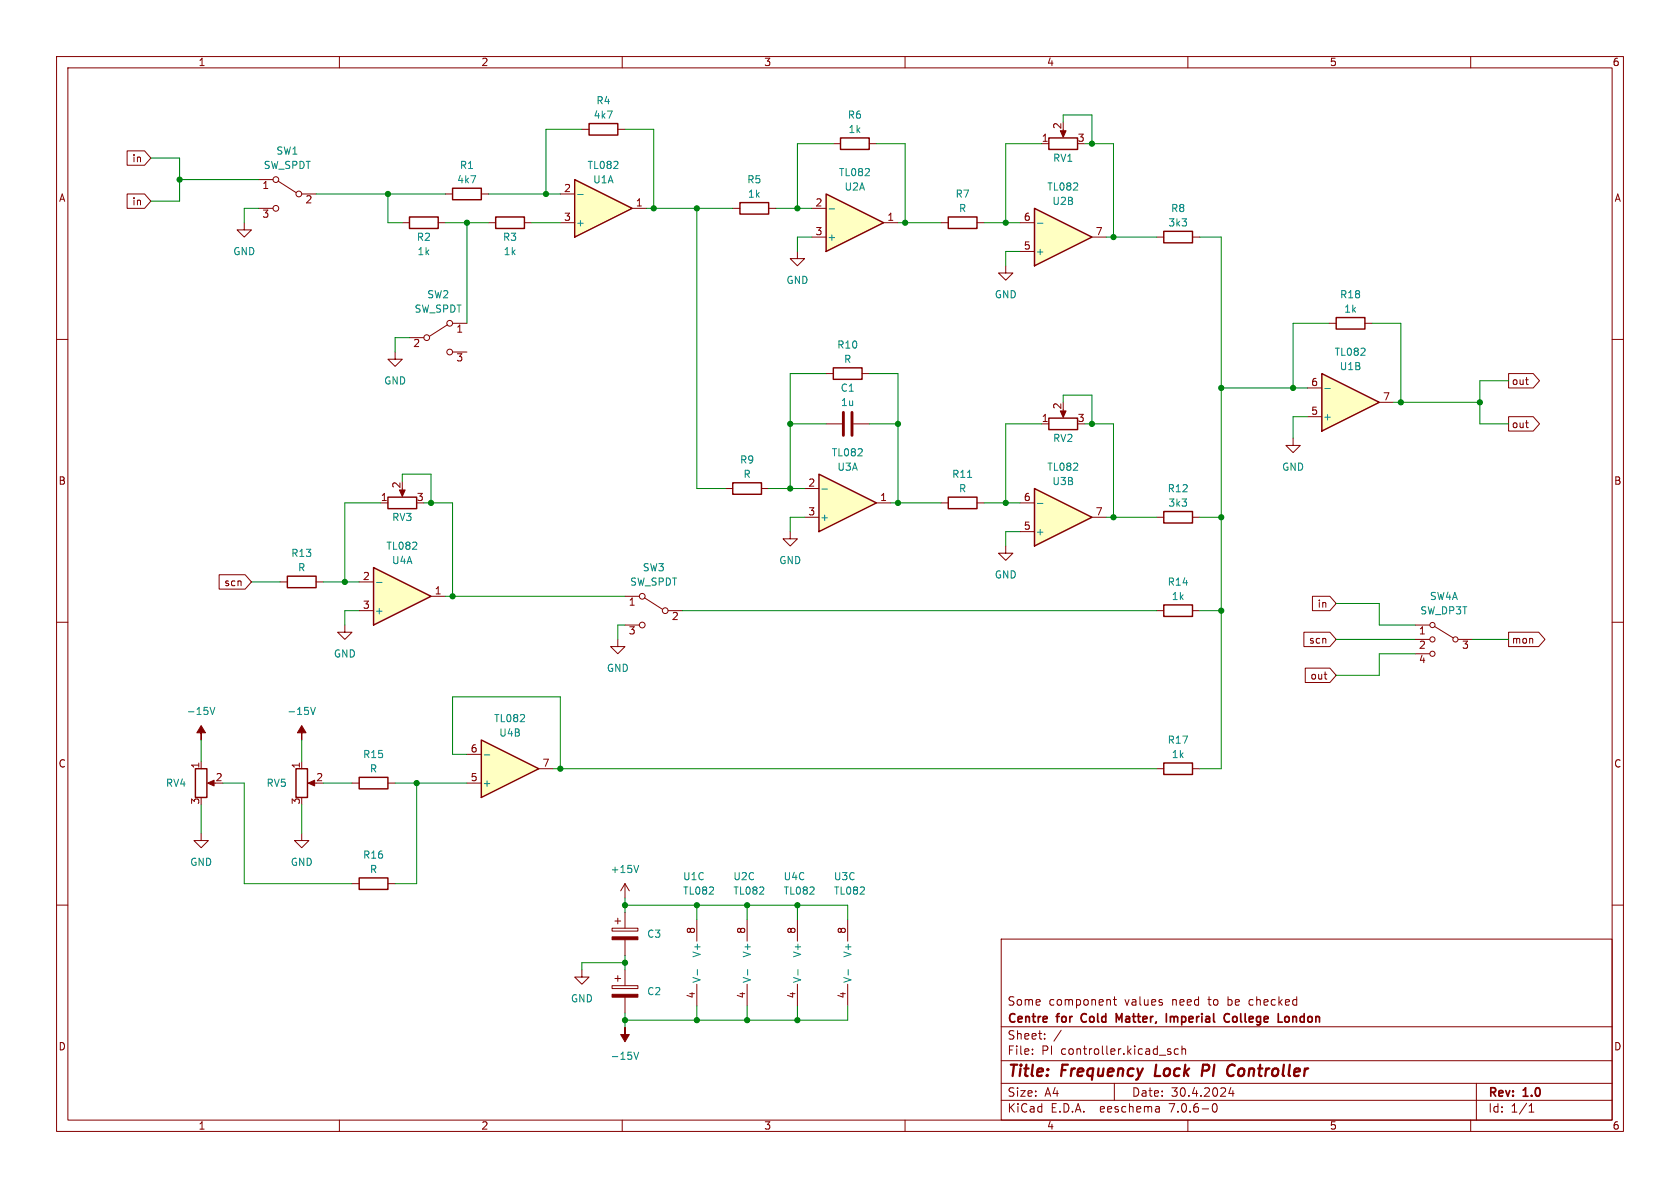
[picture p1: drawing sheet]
<svg xmlns="http://www.w3.org/2000/svg" width="297mm" height="210mm" viewBox="0 0 297 210" stroke-linecap="round" stroke-linejoin="round" font-family="sans-serif">
<g fill="none" stroke="#840000" stroke-width=".18">
<path d="M10 10h277v190h-277zM12 12h273v186h-273zM60 10v2M110 10v2M160 10v2M210 10v2M260 10v2M10 60h2M285 60h2M177.8 96.5v1.3h1.3l-1.3 1.3-1.3-1.3h1.3M10 110h2M285 110h2"/>
<path d="M10 160h2M285 160h2M102.9 171.5v1.2h1.2l-1.2 1.3-1.3-1.3h1.3M108.2 164.1h4.6v.5h-4.6zM108.2 174.2h4.6v.6h-4.6zM108.7 162.8h1M108.7 173h1M109.2 162.3v1M109.2 172.5v1M110.5 161.3v2.8M110.5 166.1v2.8M110.5 171.5v2.7"/>
<path d="M110.5 176.3v2.8M123.2 162.6v3.8M123.2 174v3.8M177 166h108v32h-108zM196.8 176.7h.6M197 176.2v1.3l.4 .2M60 198v2M110 198v2M160 198v2M177 194.5h108M177 191.5h108M177 187.5h108"/>
<path d="M177 181.5h108M182.5 186.3v.1M182.5 185.5v.1M184.7 183.6v.1M184.7 182.8v.1M187.6 182.1l-1.3 2M197 191.5v3M204.9 195.7l.1 .9M205 196.5l-.2 .1M205 196h-.2M206.6 185.9l.4 .1v.2l-.2 .2h-.3M206.6 185.4l.4 .1"/>
<path d="M208.3 185.5l-.4-.1-.3 .3v.4l.1 .2h.6M209 185.5l.2-.1 .3 .1 .1 .9M209 184.9v1.5M210 198v2M214.5 195.2l.2-.1a.81 .81 0 0 1 .6 .6 .81 .81 0 0 1-.3 .8l-.2 .1a.81 .81 0 0 1-.6-.6 .81 .81 0 0 1 .3-.8zM217.6 192.2l-.4 1.1h1M218 192.8v1M260 198v2M261 191.5v6.5M270.3 196.6h.9M270.3 195.5l.4-.4v1.5"/>
</g>
<path d="M204.4 188.2l-.2 2h.9M212.7 188.2h.8M213.5 189.2l-.9 .1M217.9 188.2l.4 .2M218.1 190l-.4 .2" fill="none" stroke="#840000" stroke-width=".4"/>
<path d="M191.3 179.4l-.2 .4 .2 .7M198.3 179.2l-.5 1.1-.5-1.1v1.5M206.2 179.2v1.5M206.9 179.7v1M207.5 179.8l-.4-.1-.2 .1M217.3 179.3a.54 .54 0 0 0-.7 .1M218.4 179.7l-.3 .1-.2 .2 .1 .5 .4 .2M227.1 180l.3-.3 .4 .1 .1 .2v.4l-.1 .2-.4 .1-.3-.3M216.6 180.5a.52 .52 0 0 0 .7 0" fill="none" stroke="#840000" stroke-width=".3"/>
<path d="M123.3 171.4v1" fill="none" stroke="#008484" stroke-width=".18"/>
<g fill="#840000" stroke="#840000" stroke-width=".18">
<path d="M108.2 165.6h4.6v.5h-4.6z"/>
<path d="M108.2 175.8h4.6v.5h-4.6z"/>
</g>
<path d="M85.1 130.8l10.1 5.1-10.1 5.1z" fill="#ffffc2"/>
<path d="M130.8 35.8h5.1v2h-5.1zM148.6 24.4h5.1v2h-5.1zM185.4 24.4h5.1v2h-5.1zM85.1 130.8l10.1 5.1-10.1 5.1z" fill="none" stroke="#840000" stroke-width=".25"/>
<g fill="none" stroke="#840000" stroke-width=".18">
<path d="M129.5 36.8h1.3M135.9 36.8h1.3M147.3 25.4h1.3M153.7 25.4h1.2M184.1 25.4h1.3M188 22.9v1M109.2 113v1.3h1.3l-1.3 1.3-1.3-1.3h1.3M82.5 138.4h2.6M82.5 133.4h2.6M95.2 135.9h2.6M110.5 156.2l-.8 1.3M110.5 156.2v2.6"/>
<path d="M110.5 156.2l.8 1.3M141 162.6v3.8M141 174v3.8M149.9 162.6v3.8M149.9 174v3.8"/>
</g>
<path d="M85.6 133.4h1M112.9 153l-.4 1.2M141.1 171.4v1M150 171.4v1M112.1 186l.4 1.3 .4-1.3" fill="none" stroke="#008484" stroke-width=".18"/>
<g fill="#840000" stroke="#840000" stroke-width=".18">
<path d="M110.5 181.6v1.3h.8l-.8 1.3-.8-1.3h.8z"/>
<path d="M187.5 23.1h1l-.5 1.2z"/>
</g>
<path d="M146 34.3l10.2 5.1-10.2 5.1z" fill="#ffffc2"/>
<path d="M146 34.3l10.2 5.1-10.2 5.1zM167.6 38.4h5.1v2h-5.1zM185.4 73.9h5.1v2h-5.1z" fill="none" stroke="#840000" stroke-width=".25"/>
<g fill="none" stroke="#840000" stroke-width=".18">
<path d="M143.5 36.8h2.5M156.2 39.4h2.5M166.4 39.4h1.2M172.7 39.4h1.3M143.5 41.9h2.5M177.8 47v1.3h1.3l-1.3 1.2-1.3-1.2h1.3M184.1 74.9h1.3M188 72.4v1M139.7 94v1.3h1.3l-1.3 1.2-1.3-1.2h1.3M110.5 105.4h2.5M110.5 110.5h2.5M113.9 105.7l3.2 2"/>
<path d="M118.1 108h2.5"/>
<circle cx="113.5" cy="110.5" r=".51"/>
<circle cx="113.5" cy="105.4" r=".51"/>
<circle cx="117.6" cy="108" r=".51"/>
</g>
<path d="M146.6 36.9h.9" fill="none" stroke="#008484" stroke-width=".18"/>
<path d="M187.5 72.6h1l-.5 1.2z" fill="#840000" stroke="#840000" stroke-width=".18"/>
<path d="M182.9 36.8l10.1 5.1-10.1 5.1z" fill="#ffffc2"/>
<path d="M182.9 36.8l10.1 5.1-10.1 5.1zM205.7 40.9h5.1v2h-5.1zM147.3 65h5.1v2.1h-5.1zM68.6 87.9h5.1v2h-5.1zM205.7 90.4h5.1v2.1h-5.1zM50.8 101.9h5.1v2h-5.1zM34.5 135.9h2.1v5.1h-2.1zM52.3 135.9h2.1v5.1h-2.1zM63.5 137.4h5.1v2h-5.1zM63.5 155.2h5.1v2h-5.1z" fill="none" stroke="#840000" stroke-width=".25"/>
<g fill="none" stroke="#840000" stroke-width=".18">
<path d="M180.3 39.4h2.6M141 44.5v1.2h1.2l-1.2 1.3-1.3-1.3h1.3M180.3 44.5h2.6M193 41.9h2.6M204.5 41.9h1.2M210.8 41.9h1.3M146 74.9h2.8M146 66h1.3M150.9 74.9h2.8M152.4 66h1.3M228.6 77.5v1.2h1.3l-1.3 1.3-1.3-1.3h1.3M67.3 88.9h1.3"/>
<path d="M71.1 86.4v1M204.5 91.4h1.2M210.8 91.4h1.3M49.5 102.9h1.3M55.9 102.9h1.2M61 110.5v1.3h1.2l-1.2 1.2-1.3-1.2h1.3M35.6 134.6v1.3M37.1 138.4h1M53.3 134.6v1.3M54.9 138.4h1M62.2 138.4h1.3M68.6 138.4h1.2"/>
<path d="M35.6 147.3v1.3h1.2l-1.2 1.3-1.3-1.3h1.3M53.3 147.3v1.3h1.3l-1.3 1.3-1.2-1.3h1.2M62.2 156.2h1.3M68.6 156.2h1.2"/>
</g>
<path d="M183.4 39.5h1M37.1 125l.5 1.3 .4-1.3M54.9 125l.4 1.3 .5-1.3" fill="none" stroke="#008484" stroke-width=".18"/>
<path d="M149.1 72.9v4.1M150.6 72.9v4.1" fill="none" stroke="#840000" stroke-width=".51"/>
<g fill="#840000" stroke="#840000" stroke-width=".18">
<path d="M35.6 128.3l.7 1.2h-.7v1.3v-1.3h-.8z"/>
<path d="M36.7 138.4l1.1-.5v1z"/>
<path d="M53.3 128.3l.8 1.2h-.8v1.3v-1.3h-.7z"/>
<path d="M70.6 86.6h1l-.5 1.2z"/>
<path d="M54.5 138.4l1.1-.5v1z"/>
</g>
<path d="M66 100.3l10.2 5.1-10.2 5.1z" fill="#ffffc2"/>
<path d="M167.6 87.9h5.1v2h-5.1zM66 100.3l10.2 5.1-10.2 5.1z" fill="none" stroke="#840000" stroke-width=".25"/>
<path d="M166.4 88.9h1.2M172.7 88.9h1.3M63.5 102.9h2.5M63.5 108h2.5M76.2 105.4h2.5" fill="none" stroke="#840000" stroke-width=".18"/>
<path d="M171.1 84.4h.7M66.6 103h.9" fill="none" stroke="#008484" stroke-width=".18"/>
<path d="M182.9 86.4l10.1 5-10.1 5.1z" fill="#ffffc2"/>
<path d="M129.5 85.3h5.1v2.1h-5.1zM182.9 86.4l10.1 5-10.1 5.1zM205.7 106.9h5.1v2.1h-5.1zM205.7 134.9h5.1v2h-5.1z" fill="none" stroke="#840000" stroke-width=".25"/>
<path d="M128.3 86.4h1.2M134.6 86.4h1.3M180.3 94h2.6M180.3 88.9h2.6M193 91.4h2.6M204.5 108h1.2M210.8 108h1.3M204.5 135.9h1.2M210.8 135.9h1.3M132.1 162.6v3.8M132.1 174v3.8" fill="none" stroke="#840000" stroke-width=".18"/>
<path d="M183.4 89h1M132.2 171.4v1" fill="none" stroke="#008484" stroke-width=".18"/>
<path d="M144.8 83.8l10.1 5.1-10.1 5.1z" fill="#ffffc2"/>
<path d="M72.4 38.4h5.1v2h-5.1zM80 33.3h5.1v2h-5.1zM87.6 38.4h5.1v2h-5.1zM236.2 56.1h5.1v2.1h-5.1zM144.8 83.8l10.1 5.1-10.1 5.1z" fill="none" stroke="#840000" stroke-width=".25"/>
<path d="M71.1 39.4h1.3M77.5 39.4h1.2M78.7 34.3h1.3M85.1 34.3h1.3M86.4 39.4h1.2M92.7 39.4h1.3M234.9 57.2h1.3M241.3 57.2h1.3M69.8 62.2v1.3h1.3l-1.3 1.3-1.2-1.3h1.2M142.2 86.4h2.6M142.2 91.4h2.6M154.9 88.9h2.6" fill="none" stroke="#840000" stroke-width=".18"/>
<path d="M145.3 86.5h1" fill="none" stroke="#008484" stroke-width=".18"/>
<path d="M233.7 66l10.1 5.1-10.1 5.1z" fill="#ffffc2"/>
<path d="M233.7 66l10.1 5.1-10.1 5.1z" fill="none" stroke="#840000" stroke-width=".25"/>
<g fill="none" stroke="#840000" stroke-width=".18">
<path d="M43.2 39.4v1.2h1.2l-1.2 1.3-1.3-1.3h1.3M45.7 31.8h2.6M45.7 36.8h2.6M49.1 32l3.2 2M53.3 34.3h2.6M72.4 59.7h2.5M79.1 57.4l-3.2 2M80 57.2h2.5M80 62.2h2.5M231.1 73.7h2.6M231.1 68.6h2.6M243.8 71.1h2.6"/>
<circle cx="48.8" cy="31.8" r=".51"/>
<circle cx="48.8" cy="36.8" r=".51"/>
<circle cx="52.8" cy="34.3" r=".51"/>
<circle cx="75.4" cy="59.7" r=".51"/>
<circle cx="79.5" cy="57.2" r=".51"/>
<circle cx="79.5" cy="62.2" r=".51"/>
</g>
<path d="M234.2 68.7h1" fill="none" stroke="#008484" stroke-width=".18"/>
<path d="M101.6 31.8l10.2 5-10.2 5.1z" fill="#ffffc2"/>
<path d="M101.6 31.8l10.2 5-10.2 5.1zM104.1 21.8h5.1v2.1h-5.1z" fill="none" stroke="#840000" stroke-width=".25"/>
<g fill="none" stroke="#840000" stroke-width=".18">
<path d="M22.5 34.3h3.1l1.1 1.3-1.1 1.2h-3.1zM22.5 26.7h3.1l1.1 1.2-1.1 1.3h-3.1zM99.1 34.3h2.5M99.1 39.4h2.5M102.9 22.9h1.2M109.2 22.9h1.3M111.8 36.8h2.5M266.7 73.7h4.4l1.1 1.2-1.1 1.3h-4.4zM266.7 66h4.4l1.1 1.3-1.1 1.3h-4.4zM38.7 101.6h4.6l1.1 1.3-1.1 1.2h-4.6zM230.5 111.8h4.6l1.1 1.2-1.1 1.3h-4.6zM230.8 118.1h4.3l1.1 1.3-1.1 1.3h-4.3z"/>
<path d="M232 105.4h3.1l1.1 1.3-1.1 1.3h-3.1zM250.2 110.5h2.5M250.2 113h2.5M250.2 115.6h2.5M253.6 110.7l3.3 2.1M257.8 113h2.5M266.7 111.8h5.3l1.1 1.2-1.1 1.3h-5.3z"/>
<circle cx="253.2" cy="115.6" r=".46"/>
<circle cx="253.2" cy="113" r=".46"/>
<circle cx="253.2" cy="110.5" r=".46"/>
<circle cx="257.3" cy="113" r=".46"/>
</g>
<path d="M102.1 34.4h1" fill="none" stroke="#008484" stroke-width=".18"/>
<g fill="none" stroke="#008400" stroke-width=".18">
<path d="M26.7 27.9h5v7.7h-5M31.7 31.8h14M45.7 36.8h-2.5v2.6M55.9 34.3h22.8M68.6 34.3v5.1h2.5M78.7 39.4h7.7M82.5 39.4v17.8M86.4 34.3h12.7M94 39.4h5.1M102.9 22.9h-6.4v11.4M110.5 22.9h5.1v13.9M114.3 36.8h15.2"/>
<path d="M123.2 36.8v49.6h5.1M137.2 36.8h6.3M147.3 25.4h-6.3v11.4M154.9 25.4h5.1v14M158.7 39.4h7.7M174 39.4h6.3M184.1 25.4h-6.3v14M188 21.6v-1.3h5v5.1M191.8 25.4h5v16.5M72.4 59.7h-2.6v2.5M143.5 41.9h-2.5v2.6M180.3 44.5h-2.5v2.5"/>
<path d="M195.6 41.9h8.9M212.1 41.9h3.8v94h-3.8M234.9 57.2h-6.3v11.4M242.6 57.2h5v13.9M139.7 74.9h6.3M146 66h-6.3v20.4M153.7 74.9h5M153.7 66h5v22.9M184.1 74.9h-6.3v14M188 71.1v-1.2h5v5M191.8 74.9h5v16.5M215.9 68.6h15.2"/>
<path d="M231.1 73.7h-2.5v3.8M246.4 71.1h15.2M266.7 67.3h-5.1v7.6h5.1M67.3 88.9h-6.3v14M71.1 85.1v-1.3h5.1v5.1M74.9 88.9h5.1v16.5M135.9 86.4h6.3M142.2 91.4h-2.5v2.6M157.5 88.9h8.9M174 88.9h6.3M180.3 94h-2.5v2.5M195.6 91.4h8.9"/>
<path d="M212.1 91.4h3.8M44.4 102.9h5.1M57.1 102.9h6.4M63.5 108h-2.5v2.5M78.7 105.4h31.8M110.5 110.5h-1.3v2.5M120.6 108h83.9M212.1 108h3.8M236.2 106.7h7.6v3.8h6.4M236.2 113h14M250.2 115.6h-6.4v3.8h-7.6M260.3 113h6.4"/>
<path d="M35.6 130.8v3.8M39.4 138.4h3.8v17.8h19M53.3 130.8v3.8M57.1 138.4h5.1M69.8 138.4h12.7M73.7 138.4v17.8h-3.9M82.5 133.4h-2.5v-10.2h19.1v12.7M97.8 135.9h106.7M35.6 142.2v5.1M53.3 142.2v5.1M110.5 158.8v2.5M110.5 168.9v2.6"/>
<path d="M110.5 179.1v2.5M110.5 160h39.4v2.6M110.5 170.2h-7.6v1.3M123.2 160v2.6M123.2 177.8v2.5M132.1 160v2.6M132.1 177.8v2.5M141 160v2.6M141 177.8v2.5M149.9 177.8v2.5h-39.4"/>
</g>
<g fill="#008400" stroke="#008400" stroke-width=".18">
<circle cx="99.1" cy="135.9" r=".46"/>
<circle cx="110.5" cy="160" r=".46"/>
<circle cx="123.2" cy="160" r=".46"/>
<circle cx="196.8" cy="41.9" r=".46"/>
<circle cx="215.9" cy="68.6" r=".46"/>
<circle cx="215.9" cy="91.4" r=".46"/>
<circle cx="261.6" cy="71.1" r=".46"/>
<circle cx="215.9" cy="108" r=".46"/>
<circle cx="228.6" cy="68.6" r=".46"/>
<circle cx="247.6" cy="71.1" r=".46"/>
<circle cx="115.6" cy="36.8" r=".46"/>
<circle cx="68.6" cy="34.3" r=".46"/>
<circle cx="123.2" cy="36.8" r=".46"/>
<circle cx="82.5" cy="39.4" r=".46"/>
<circle cx="96.5" cy="34.3" r=".46"/>
<circle cx="31.7" cy="31.8" r=".46"/>
<circle cx="158.7" cy="74.9" r=".46"/>
<circle cx="158.7" cy="88.9" r=".46"/>
<circle cx="177.8" cy="88.9" r=".46"/>
<circle cx="193" cy="74.9" r=".46"/>
<circle cx="196.8" cy="91.4" r=".46"/>
<circle cx="76.2" cy="88.9" r=".46"/>
<circle cx="80" cy="105.4" r=".46"/>
<circle cx="61" cy="102.9" r=".46"/>
<circle cx="73.7" cy="138.4" r=".46"/>
<circle cx="193" cy="25.4" r=".46"/>
<circle cx="177.8" cy="39.4" r=".46"/>
<circle cx="139.7" cy="74.9" r=".46"/>
<circle cx="139.7" cy="86.4" r=".46"/>
<circle cx="160" cy="39.4" r=".46"/>
<circle cx="141" cy="36.8" r=".46"/>
<circle cx="141" cy="160" r=".46"/>
<circle cx="110.5" cy="180.3" r=".46"/>
<circle cx="123.2" cy="180.3" r=".46"/>
<circle cx="141" cy="180.3" r=".46"/>
<circle cx="132.1" cy="180.3" r=".46"/>
<circle cx="110.5" cy="170.2" r=".46"/>
<circle cx="132.1" cy="160" r=".46"/>
</g>
<g font-size="2.8" fill="#840000">
<text x="178" y="190.9">Title:</text>
<text x="187.7" y="190.9">Frequency</text>
<text x="205" y="190.9">Lock</text>
<text x="214.1" y="190.9">PI</text>
<text x="219.4" y="190.9">Controller</text>
</g>
<g font-size="2.1" fill="#840000">
<text x="178" y="178">Some</text>
<text x="185.4" y="178">component</text>
<text x="198.9" y="178">values</text>
<text x="207.3" y="178">need</text>
<text x="213.9" y="178">to</text>
<text x="217.4" y="178">be</text>
<text x="221.4" y="178">checked</text>
<text x="178" y="184">Sheet:</text>
<text x="178" y="181.2">Centre</text>
<text x="187" y="181.2">for</text>
<text x="191.8" y="181.2">Cold</text>
<text x="198.6" y="181.2">Matter,</text>
<text x="208" y="181.2">Imperial</text>
<text x="218.9" y="181.2">College</text>
<text x="229" y="181.2">London</text>
<text x="178" y="186.7">File:</text>
<text x="184.1" y="186.7">PI</text>
<text x="187.6" y="186.7">controller.kicad_sch</text>
<text x="178" y="196.9">KiCad</text>
<text x="178" y="194.1">Size:</text>
<text x="184.7" y="194.1">A4</text>
<text x="185.7" y="196.9">E.D.A.</text>
<text x="194.6" y="196.9">eeschema</text>
<text x="200" y="194.1">Date:</text>
<text x="207" y="196.9">7.0.6-0</text>
<text x="207" y="194.1">30.4.2024</text>
<text x="263" y="194.3">Rev:</text>
<text x="263" y="196.9">Id:</text>
<text x="267.1" y="196.9">1/1</text>
<text x="269.4" y="194.3">1.0</text>
</g>
<g font-size="1.8" fill="#840000">
<text x="35" y="11.9">1</text>
<text x="85" y="11.9">2</text>
<text x="135" y="11.9">3</text>
<text x="185" y="11.9">4</text>
<text x="235" y="11.9">5</text>
<text x="285" y="11.9">6</text>
<text x="187.7" y="22.9" transform="rotate(-90 187.7 22.9)">2</text>
<text x="23.3" y="28.9">in</text>
<text x="184.1" y="25.1">1</text>
<text x="190.4" y="25.1">3</text>
<text x="10.3" y="35.9">A</text>
<text x="46.3" y="33.7">1</text>
<text x="99.6" y="34">2</text>
<text x="285.3" y="35.9">A</text>
<text x="23.3" y="36.5">in</text>
<text x="46.3" y="38.8">3</text>
<text x="53.9" y="36.3">2</text>
<text x="99.6" y="39.1">3</text>
<text x="112.3" y="36.6">1</text>
<text x="144.1" y="36.6">2</text>
<text x="144.1" y="41.7">3</text>
<text x="156.8" y="39.1">1</text>
<text x="180.9" y="39.1">6</text>
<text x="193.6" y="41.7">7</text>
<text x="180.9" y="44.2">5</text>
<text x="80.6" y="59.1">1</text>
<text x="73" y="61.7">2</text>
<text x="80.6" y="64.2">3</text>
<text x="231.7" y="68.3">6</text>
<text x="244.4" y="70.9">7</text>
<text x="267.2" y="68.3">out</text>
<text x="184.1" y="74.7">1</text>
<text x="187.7" y="72.5" transform="rotate(-90 187.7 72.5)">2</text>
<text x="190.4" y="74.7">3</text>
<text x="231.7" y="73.4">5</text>
<text x="267.2" y="75.9">out</text>
<text x="10.3" y="85.9">B</text>
<text x="67.2" y="88.6">1</text>
<text x="70.9" y="86.4" transform="rotate(-90 70.9 86.4)">2</text>
<text x="73.6" y="88.6">3</text>
<text x="142.8" y="86.1">2</text>
<text x="155.5" y="88.6">1</text>
<text x="180.9" y="88.6">6</text>
<text x="285.3" y="85.9">B</text>
<text x="142.8" y="91.2">3</text>
<text x="180.9" y="93.7">5</text>
<text x="193.6" y="91.2">7</text>
<text x="39.6" y="103.8">scn</text>
<text x="64.1" y="102.6">2</text>
<text x="64.1" y="107.7">3</text>
<text x="76.8" y="105.2">1</text>
<text x="111.1" y="107.4">1</text>
<text x="232.8" y="107.6">in</text>
<text x="111.1" y="112.5">3</text>
<text x="118.7" y="109.9">2</text>
<text x="231.3" y="114">scn</text>
<text x="250.8" y="112.5">1</text>
<text x="267.2" y="114">mon</text>
<text x="250.8" y="115">2</text>
<text x="250.8" y="117.6">4</text>
<text x="258.4" y="115">3</text>
<text x="231.6" y="120.3">out</text>
<text x="10.3" y="135.9">C</text>
<text x="35.3" y="136" transform="rotate(-90 35.3 136)">1</text>
<text x="53.1" y="136" transform="rotate(-90 53.1 136)">1</text>
<text x="83.1" y="133.1">6</text>
<text x="95.8" y="135.6">7</text>
<text x="285.3" y="135.9">C</text>
<text x="35.3" y="142.3" transform="rotate(-90 35.3 142.3)">3</text>
<text x="38" y="138.2">2</text>
<text x="53.1" y="142.3" transform="rotate(-90 53.1 142.3)">3</text>
<text x="55.8" y="138.2">2</text>
<text x="83.1" y="138.2">5</text>
<text x="122.9" y="165.2" transform="rotate(-90 122.9 165.2)">8</text>
<text x="131.8" y="165.2" transform="rotate(-90 131.8 165.2)">8</text>
<text x="140.7" y="165.2" transform="rotate(-90 140.7 165.2)">8</text>
<text x="149.6" y="165.2" transform="rotate(-90 149.6 165.2)">8</text>
<text x="122.9" y="176.6" transform="rotate(-90 122.9 176.6)">4</text>
<text x="131.8" y="176.6" transform="rotate(-90 131.8 176.6)">4</text>
<text x="140.7" y="176.6" transform="rotate(-90 140.7 176.6)">4</text>
<text x="149.6" y="176.6" transform="rotate(-90 149.6 176.6)">4</text>
<text x="10.3" y="185.9">D</text>
<text x="285.3" y="185.9">D</text>
<text x="35" y="199.9">1</text>
<text x="85" y="199.9">2</text>
<text x="135" y="199.9">3</text>
<text x="185" y="199.9">4</text>
<text x="235" y="199.9">5</text>
<text x="285" y="199.9">6</text>
</g>
<g font-size="1.8" fill="#008484">
<text x="104.9" y="21.2">4k7</text>
<text x="105.3" y="18.6">R4</text>
<text x="149.8" y="21.2">R6</text>
<text x="149.9" y="23.7">1k</text>
<text x="48.8" y="27.5">SW1</text>
<text x="186.1" y="28.8">RV1</text>
<text x="46.5" y="30.1">SW_SPDT</text>
<text x="80.7" y="32.6">4k7</text>
<text x="81.2" y="30.1">R1</text>
<text x="103.8" y="30.1">TL082</text>
<text x="104.8" y="32.6">U1A</text>
<text x="132" y="32.6">R5</text>
<text x="132.1" y="35.2">1k</text>
<text x="148.2" y="31.3">TL082</text>
<text x="149.2" y="33.9">U2A</text>
<text x="168.8" y="35.2">R7</text>
<text x="185" y="33.9">TL082</text>
<text x="101.7" y="40.2">+</text>
<text x="169.4" y="37.7">R</text>
<text x="186" y="36.4">U2B</text>
<text x="206.5" y="40.2">3k3</text>
<text x="206.9" y="37.7">R8</text>
<text x="41.1" y="45.3">GND</text>
<text x="73.6" y="42.8">R2</text>
<text x="73.7" y="45.3">1k</text>
<text x="88.8" y="42.8">R3</text>
<text x="88.9" y="45.3">1k</text>
<text x="146.2" y="42.8">+</text>
<text x="183" y="45.3">+</text>
<text x="75.4" y="52.9">SW2</text>
<text x="138.9" y="50.4">GND</text>
<text x="175.8" y="52.9">GND</text>
<text x="236.8" y="52.9">R18</text>
<text x="73.2" y="55.5">SW_SPDT</text>
<text x="237.5" y="55.5">1k</text>
<text x="147.9" y="61.8">R10</text>
<text x="149.1" y="64.4">R</text>
<text x="235.8" y="63.1">TL082</text>
<text x="236.8" y="65.6">U1B</text>
<text x="67.8" y="68.2">GND</text>
<text x="148.5" y="69.4">C1</text>
<text x="148.6" y="72">1u</text>
<text x="233.8" y="74.5">+</text>
<text x="130.7" y="82.1">R9</text>
<text x="146.9" y="80.9">TL082</text>
<text x="147.9" y="83.4">U3A</text>
<text x="185" y="83.4">TL082</text>
<text x="186.1" y="78.3">RV2</text>
<text x="226.6" y="83.4">GND</text>
<text x="131.3" y="84.7">R</text>
<text x="168.2" y="84.7">R11</text>
<text x="169.4" y="87.2">R</text>
<text x="186" y="86">U3B</text>
<text x="206.3" y="87.2">R12</text>
<text x="206.5" y="89.8">3k3</text>
<text x="69.2" y="92.3">RV3</text>
<text x="144.9" y="92.3">+</text>
<text x="183" y="94.8">+</text>
<text x="51.4" y="98.7">R13</text>
<text x="52.6" y="101.2">R</text>
<text x="68.2" y="97.4">TL082</text>
<text x="69.2" y="99.9">U4A</text>
<text x="113.5" y="101.2">SW3</text>
<text x="137.7" y="99.9">GND</text>
<text x="111.3" y="103.7">SW_SPDT</text>
<text x="175.8" y="102.5">GND</text>
<text x="206.3" y="103.7">R14</text>
<text x="207.1" y="106.3">1k</text>
<text x="252.7" y="106.3">SW4A</text>
<text x="66.2" y="108.8">+</text>
<text x="251" y="108.8">SW_DP3T</text>
<text x="58.9" y="116.4">GND</text>
<text x="107.2" y="119">GND</text>
<text x="32.9" y="126.6">-15V</text>
<text x="50.7" y="126.6">-15V</text>
<text x="87.3" y="127.9">TL082</text>
<text x="88.2" y="130.4">U4B</text>
<text x="206.3" y="131.7">R17</text>
<text x="64.1" y="134.2">R15</text>
<text x="65.3" y="136.8">R</text>
<text x="207.1" y="134.2">1k</text>
<text x="29.2" y="139.3">RV4</text>
<text x="47" y="139.3">RV5</text>
<text x="85.2" y="139.3">+</text>
<text x="33.5" y="153.3">GND</text>
<text x="51.3" y="153.3">GND</text>
<text x="64.1" y="152">R16</text>
<text x="65.3" y="154.5">R</text>
<text x="107.8" y="154.5">+15V</text>
<text x="120.7" y="155.8">U1C</text>
<text x="129.5" y="155.8">U2C</text>
<text x="138.4" y="155.8">U4C</text>
<text x="147.3" y="155.8">U3C</text>
<text x="120.7" y="158.3">TL082</text>
<text x="129.5" y="158.3">TL082</text>
<text x="138.4" y="158.3">TL082</text>
<text x="147.3" y="158.3">TL082</text>
<text x="114.3" y="166">C3</text>
<text x="124.1" y="173.9" transform="rotate(-90 124.1 173.9)">V-</text>
<text x="124.1" y="169.4" transform="rotate(-90 124.1 169.4)">V+</text>
<text x="132.9" y="173.9" transform="rotate(-90 132.9 173.9)">V-</text>
<text x="132.9" y="169.4" transform="rotate(-90 132.9 169.4)">V+</text>
<text x="141.8" y="173.9" transform="rotate(-90 141.8 173.9)">V-</text>
<text x="141.8" y="169.4" transform="rotate(-90 141.8 169.4)">V+</text>
<text x="150.7" y="173.9" transform="rotate(-90 150.7 173.9)">V-</text>
<text x="150.7" y="169.4" transform="rotate(-90 150.7 169.4)">V+</text>
<text x="100.8" y="177.4">GND</text>
<text x="114.3" y="176.1">C2</text>
<text x="107.8" y="187.6">-15V</text>
</g>
</svg>
